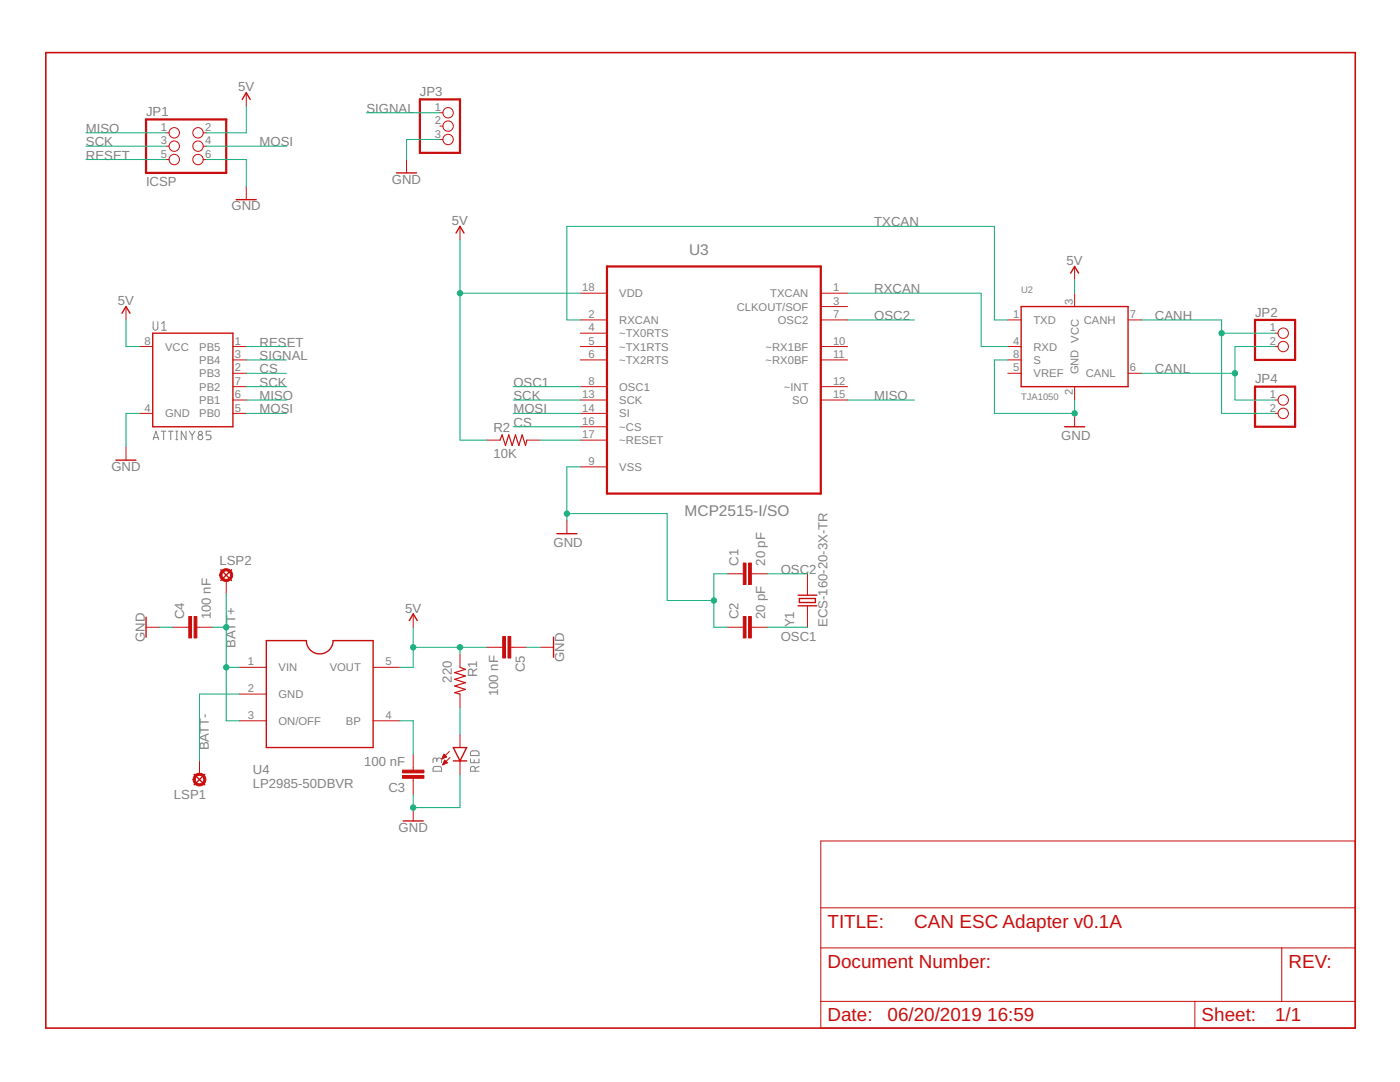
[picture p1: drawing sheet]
<svg xmlns="http://www.w3.org/2000/svg" width="279mm" height="216mm" viewBox="0 0 279 216" stroke-linecap="round" stroke-linejoin="round" font-family="sans-serif">
<g fill="none" stroke="#808080" stroke-width=".2">
<path d="M30.6 64.2v1.2a.47 .47 0 0 0 .4 .5 .47 .47 0 0 0 .5-.5v-1.2M32.3 64.6l.4-.4v1.7M32.3 65.9h.9M30.6 87.7l.5-1.7 .6 1.7M30.7 87.3h.9M32.2 86h.9M32.7 86v1.7M33.6 86h.9M34.1 86v1.7M35.1 86h.4M35.1 87.7h.4M35.3 86v1.7"/>
<path d="M37.1 86v1.7l-.9-1.7v1.7M37.8 86l.6 .8M38.4 86.8v.9M38.9 86l-.5 .8M42.1 86h-1v.8h.6a.47 .47 0 0 1 .4 .5 .47 .47 0 0 1-.4 .4h-.6M86.6 153.1l1.2-.1 .3 .2v.7h-1.7zM87.2 151.7a.47 .47 0 0 1 .5-.5 .47 .47 0 0 1 .4 .5v.5M87.2 152v-.4a.38 .38 0 0 0-.4-.4 .38 .38 0 0 0-.4 .4v.6M93.9 151.4v.8h1.7v-.8M94 149.9l.4-.1 1.1 .1 .1 .9h-1.7zM94.6 151.6v.6M94.8 153.9v-.5a.47 .47 0 0 0-.4-.5 .47 .47 0 0 0-.5 .5v.5h1.7"/>
<path d="M95.6 152.9l-.8 .4"/>
<circle cx="40" cy="86.4" r=".38"/>
<circle cx="40" cy="87.3" r=".48"/>
</g>
<path d="M9.1 10.5h261.4v194.6h-261.4z" fill="none" stroke="#c90d0c" stroke-width=".32"/>
<g fill="none" stroke="#c90d0c" stroke-width=".2">
<path d="M49.1 18.5v2.7M33.1 26.5h.6M33.1 29.2h.6M33.1 31.8h.6M40.6 26.5h.5M40.6 29.2h.5M40.6 31.8h.5M49.1 37.2v2.6M81.1 31.8v2.7M87.8 22.5h.6M87.8 25.2h.6M87.8 27.8h.6"/>
<path d="M91.8 45.2v2.6M115.8 58.5h5.3M163.8 58.5h5.3M214.5 53.2v2.6M214.5 58.5v2.7M25.1 61.2v2.6M27.8 69.2h2.7M46.5 79.8h2.6M46.5 74.5h2.6M46.5 71.8h2.6M46.5 69.2h2.6M46.5 77.2h2.6"/>
<path d="M115.8 79.8h5.3M115.8 71.8h5.3M115.8 69.2h5.3M115.8 77.2h5.3M115.8 63.8h5.3M115.8 66.5h5.3M163.8 79.8h5.3M163.8 71.8h5.3M163.8 69.2h5.3M163.8 77.2h5.3M163.8 63.8h5.3M163.8 61.2h5.3"/>
<path d="M201.1 74.5h2.7M201.1 71.8h2.7M201.1 69.2h2.7M201.1 63.8h2.7M214.5 77.2v2.6M225.1 74.5h2.7M225.1 63.8h2.7M254.5 79.8h.6M254.5 69.2h.6M254.5 66.5h.6M25.1 89.2v2.6M27.8 82.5h2.7"/>
<path d="M46.5 82.5h2.6M97.1 87.8h2.7M105.1 87.8h2.7M115.8 82.5h5.3M115.8 87.8h5.3M115.8 85.2h5.3M115.8 93.2h5.3M214.5 82.5v2.7M254.5 82.5h.6M45.1 115.8v2.7M113.1 103.8v2.7M145.1 114.5h3.2"/>
<path d="M149.9 114.5h3.2M161.1 114.5v4.3M29.1 125.2h2.7M34.5 125.2h3.2M39.3 125.2h3.2M47.8 133.2h5.3M47.8 138.5h5.3M74.5 133.2h5.3M82.5 122.5v2.7M91.8 130.5v2.7M91.8 138.5v2.7M97.1 129.2h3.2"/>
<path d="M101.9 129.2h3.2M107.8 129.2h2.7M145.1 125.2h3.2M149.9 125.2h3.2M161.1 120.9v4.3M39.8 151.8v2.7M47.8 143.8h5.3M74.5 143.8h5.3M82.5 150.5v3.2M82.5 155.3v3.2M88.2 151.4h.1M88.3 151.3h.2"/>
<path d="M88.3 151.2h.5M88.4 151h.7M88.4 152.6h.1M88.4 152.4h.4M88.4 150.9h.6M88.5 150.8h.4M88.5 152.3h.5M88.5 152.2h.7M88.5 150.6h.3M88.6 152.1h.5M88.6 150.5h.1M88.6 151.9h.4"/>
<path d="M88.7 151.8h.2M88.7 151.7l.6 .5-1 .4zM89.1 151l-.5-.5-.4 .9M89.1 151l-.9 .4M89.7 149.9l-1.5 1.5M89.8 151.2l-1.5 1.4M91.8 146.5v2.7M91.8 151.8v2.7M82.5 161.1v2.7M163.8 167.8h106.7v37.3h-106.7zM163.8 189.1h106.7M163.8 199.8h106.7"/>
<path d="M163.8 181.1h106.7M238.5 199.8v5.3M255.8 189.1v10.7"/>
<circle cx="34.8" cy="29.2" r="1.04"/>
<circle cx="34.8" cy="31.8" r="1.04"/>
<circle cx="34.8" cy="26.5" r="1.04"/>
<circle cx="39.5" cy="31.8" r="1.04"/>
<circle cx="39.5" cy="26.5" r="1.04"/>
<circle cx="39.5" cy="29.2" r="1.04"/>
<circle cx="89.4" cy="27.8" r="1.04"/>
<circle cx="89.4" cy="22.5" r="1.04"/>
<circle cx="89.4" cy="25.2" r="1.04"/>
<circle cx="256.1" cy="69.2" r="1.04"/>
<circle cx="256.1" cy="79.8" r="1.04"/>
<circle cx="256.1" cy="66.5" r="1.04"/>
<circle cx="256.1" cy="82.5" r="1.04"/>
</g>
<g fill="none" stroke="#c90d0c" stroke-width=".28">
<path d="M48.3 19.8l.8-1.3 .8 1.3M47.1 39.8h4M79.1 34.5h4M91 46.5l.8-1.3 .8 1.3M213.7 54.5l.8-1.3 .8 1.3M24.3 62.5l.8-1.3 .9 1.3M30.5 66.5h16v18.7h-16zM203.8 61.2h21.3v16h-21.3zM23.1 91.8h4M212.5 85.2h4M44.1 113.7l2.1 2.1M46.2 113.7l-2.1 2.1"/>
<path d="M111.1 106.5h4M159.3 118.8h3.7M159.5 119.4h3.2v.8h-3.2zM29.1 123.1v4M53.1 127.8h8.1a2.67 2.67 0 0 0 2.6 2.7 2.67 2.67 0 0 0 2.7-2.7h8v21.4h-21.4zM81.7 123.8l.8-1.3 .8 1.3M110.5 127.1v4M159.3 120.9h3.7M38.7 154.5l2.2 2.1M40.9 154.5l-2.2 2.1M90.5 149.2h2.6l-1.3 2.6zM90.5 151.8h2.6"/>
<path d="M80.5 163.8h4"/>
</g>
<path d="M83.8 19.8h8v10.7h-8zM29.1 23.8h16v10.7h-16zM121.1 53.2h42.7v45.3h-42.7zM250.5 63.8h8v8h-8zM250.5 77.2h8v8h-8z" fill="none" stroke="#c90d0c" stroke-width=".44"/>
<g fill="#c90d0c" stroke="#c90d0c" stroke-width=".2">
<path d="M38.9 154.6a1.28 1.28 0 0 1 2 .3 1.28 1.28 0 0 1-.8 1.9 1.28 1.28 0 0 1-1.6-1.2h.4a.86 .86 0 0 1 1.2-.9 .86 .86 0 0 1 .3 1.4 .86 .86 0 0 1-1.4-.3l-.1-.2h-.4z" fill-rule="evenodd"/>
<path d="M44.3 113.8a1.28 1.28 0 0 1 2 .3 1.28 1.28 0 0 1-.8 1.9 1.28 1.28 0 0 1-1.6-1.2h.4a.86 .86 0 0 1 1.1-.9 .86 .86 0 0 1 .3 1.4 .86 .86 0 0 1-1.4-.3v-.2h-.4v-.4z" fill-rule="evenodd"/>
</g>
<g fill="#c90d0c" stroke="#c90d0c" stroke-width=".2">
<path d="M80.3 153.7h4.3v.5h-4.3z"/>
<path d="M80.3 154.7h4.3v.6h-4.3z"/>
<path d="M38.7 123h.6v4.3h-.6z"/>
<path d="M37.7 123h.5v4.3h-.5z"/>
<path d="M100.3 127h.6v4.3h-.6z"/>
<path d="M101.4 127h.5v4.3h-.5z"/>
<path d="M149.4 112.4h.5v4.2h-.5z"/>
<path d="M148.3 112.4h.6v4.2h-.6z"/>
<path d="M149.4 123h.5v4.3h-.5z"/>
<path d="M148.3 123h.6v4.3h-.6z"/>
</g>
<path d="M99.8 87.8l.4-1 .7 2.1 .6-2.1 .7 2.1 .7-2.1 .6 2.1 .7-2.1 .7 2.1 .2-1.1M91.8 133.2l1.1 .4-2.2 .6 2.2 .7-2.2 .7 2.2 .6-2.2 .7 2.2 .7-2.2 .6 1.1 .3" fill="none" stroke="#c90d0c" stroke-width=".23"/>
<g fill="none" stroke="#0dab76" stroke-width=".2">
<path d="M17.1 31.8h16M17.1 29.2h16M17.1 26.5h16M41.1 31.8h8v5.4M41.1 29.2h16M49.1 21.2v5.3h-8M73.1 22.5h14.7M87.8 27.8h-6.7v4M91.8 47.8v40h5.3M91.8 58.5h24M169.1 58.5h26.7v10.7h5.3M214.5 55.8v2.7"/>
<path d="M25.1 63.8v5.4h2.7M49.1 71.8h8M49.1 74.5h8M49.1 77.2h8M49.1 79.8h8M49.1 69.2h8M102.5 77.2h13.3M102.5 79.8h13.3M115.8 63.8h-2.7v-18.6h85.4v18.6h2.6M169.1 79.8h13.4M169.1 63.8h13.4M201.1 71.8h-2.6v10.7h16v-2.7"/>
<path d="M227.8 63.8h16v18.7h10.7M227.8 74.5h18.7M243.8 66.5h10.7M254.5 69.2h-8v10.6h8M27.8 82.5h-2.7v6.7M49.1 82.5h8M102.5 82.5h13.3M102.5 85.2h13.3M107.8 87.8h8M115.8 93.2h-2.7v10.6M45.1 118.5v25.3h2.7M113.1 102.5h20v17.3h9.4"/>
<path d="M145.1 114.5h-2.6v10.7h2.6M153.1 114.5h8M31.8 125.2h2.7M42.5 125.2h2.6M45.1 133.2h2.7M47.8 138.5h-8v13.3M82.5 125.2v8h-2.7M82.5 129.2h14.6M91.8 129.2v1.3M105.1 129.2h2.7M153.1 125.2h8M79.8 143.8h2.7v6.7"/>
<path d="M91.8 154.5v6.6h-9.3v-2.6M91.8 141.2v5.3"/>
</g>
<g fill="#0dab76" stroke="#0dab76" stroke-width=".2">
<circle cx="82.5" cy="161.1" r=".53"/>
<circle cx="214.5" cy="82.5" r=".53"/>
<circle cx="142.5" cy="119.8" r=".53"/>
<circle cx="113.1" cy="102.5" r=".53"/>
<circle cx="91.8" cy="129.2" r=".53"/>
<circle cx="82.5" cy="129.2" r=".53"/>
<circle cx="91.8" cy="58.5" r=".53"/>
<circle cx="45.1" cy="133.2" r=".53"/>
<circle cx="45.1" cy="125.2" r=".53"/>
<circle cx="243.8" cy="66.5" r=".53"/>
<circle cx="246.5" cy="74.5" r=".53"/>
</g>
<g font-size="3.8" fill="#c90d0c">
<text x="165.1" y="185.1">TITLE:</text>
<text x="182.5" y="185.1">CAN ESC Adapter v0.1A</text>
<text x="165.1" y="193.1">Document Number:</text>
<text x="257.1" y="193.1">REV:</text>
<text x="165.1" y="203.8">Date:</text>
<text x="177.1" y="203.8">06/20/2019</text>
<text x="197" y="203.8">16:59</text>
<text x="239.8" y="203.8">Sheet:</text>
<text x="254.5" y="203.8">1/1</text>
</g>
<g font-size="3.1" fill="#808080">
<text x="137.5" y="50.9">U3</text>
<text x="136.6" y="103">MCP2515-I/SO</text>
</g>
<g font-size="2.6" fill="#808080">
<text x="29.1" y="23.2">JP1</text>
<text x="47.5" y="18.2">5V</text>
<text x="73.1" y="22.5">SIGNAL</text>
<text x="83.8" y="19.2">JP3</text>
<text x="17.1" y="29.2">SCK</text>
<text x="17.1" y="26.5">MISO</text>
<text x="51.8" y="29.2">MOSI</text>
<text x="17.1" y="31.8">RESET</text>
<text x="29.1" y="37.2">ICSP</text>
<text x="46.2" y="42">GND</text>
<text x="78.2" y="36.6">GND</text>
<text x="90.2" y="44.9">5V</text>
<text x="174.5" y="45.2">TXCAN</text>
<text x="212.9" y="52.9">5V</text>
<text x="174.5" y="58.5">RXCAN</text>
<text x="23.5" y="60.9">5V</text>
<text x="174.5" y="63.8">OSC2</text>
<text x="230.5" y="63.8">CANH</text>
<text x="250.5" y="63.2">JP2</text>
<text x="51.8" y="71.8">SIGNAL</text>
<text x="51.8" y="69.2">RESET</text>
<text x="51.8" y="74.5">CS</text>
<text x="51.8" y="77.2">SCK</text>
<text x="102.5" y="77.2">OSC1</text>
<text x="230.5" y="74.5">CANL</text>
<text x="250.5" y="76.5">JP4</text>
<text x="51.8" y="79.8">MISO</text>
<text x="51.8" y="82.5">MOSI</text>
<text x="102.5" y="79.8">SCK</text>
<text x="102.5" y="82.5">MOSI</text>
<text x="174.5" y="79.8">MISO</text>
<text x="98.5" y="86.3">R2</text>
<text x="102.5" y="85.2">CS</text>
<text x="211.8" y="87.8">GND</text>
<text x="22.2" y="94">GND</text>
<text x="98.5" y="91.3">10K</text>
<text x="43.8" y="112.8">LSP2</text>
<text x="110.5" y="109.2">GND</text>
<text x="147.4" y="112.9" transform="rotate(-90 147.4 112.9)">C1</text>
<text x="152.7" y="112.9" transform="rotate(-90 152.7 112.9)">20 pF</text>
<text x="155.8" y="114.5">OSC2</text>
<text x="36.7" y="123.6" transform="rotate(-90 36.7 123.6)">C4</text>
<text x="42.1" y="123.6" transform="rotate(-90 42.1 123.6)">100 nF</text>
<text x="80.9" y="122.2">5V</text>
<text x="147.4" y="123.6" transform="rotate(-90 147.4 123.6)">C2</text>
<text x="152.7" y="123.6" transform="rotate(-90 152.7 123.6)">20 pF</text>
<text x="158.5" y="125.2" transform="rotate(-90 158.5 125.2)">Y1</text>
<text x="165.1" y="125.2" transform="rotate(-90 165.1 125.2)">ECS-160-20-3X-TR</text>
<text x="28.9" y="128.1" transform="rotate(-90 28.9 128.1)">GND</text>
<text x="47" y="129.2" transform="rotate(-90 47 129.2)">BATT+</text>
<text x="155.8" y="127.8">OSC1</text>
<text x="90.2" y="136.2" transform="rotate(-90 90.2 136.2)">220</text>
<text x="95.2" y="135.2" transform="rotate(-90 95.2 135.2)">R1</text>
<text x="104.7" y="134.1" transform="rotate(-90 104.7 134.1)">C5</text>
<text x="112.6" y="132.1" transform="rotate(-90 112.6 132.1)">GND</text>
<text x="99.4" y="138.9" transform="rotate(-90 99.4 138.9)">100 nF</text>
<text x="41.7" y="149.7" transform="rotate(-90 41.7 149.7)">BATT-</text>
<text x="50.5" y="154.5">U4</text>
<text x="72.7" y="152.7">100 nF</text>
<text x="34.7" y="159.4">LSP1</text>
<text x="50.5" y="157.2">LP2985-50DBVR</text>
<text x="77.5" y="158.1">C3</text>
<text x="79.6" y="165.9">GND</text>
</g>
<g font-size="2.2" fill="#808080">
<text x="86.8" y="22.1">1</text>
<text x="32.1" y="26.1">1</text>
<text x="32.1" y="28.8">3</text>
<text x="40.9" y="26.1">2</text>
<text x="40.9" y="28.8">4</text>
<text x="86.8" y="24.8">2</text>
<text x="86.8" y="27.5">3</text>
<text x="32.1" y="31.5">5</text>
<text x="40.9" y="31.5">6</text>
<text x="116.2" y="58.1">18</text>
<text x="123.6" y="59.3">VDD</text>
<text x="153.7" y="59.3">TXCAN</text>
<text x="166.3" y="58.1">1</text>
<text x="117.4" y="63.5">2</text>
<text x="123.6" y="64.6">RXCAN</text>
<text x="147" y="62">CLKOUT/SOF</text>
<text x="155.2" y="64.6">OSC2</text>
<text x="166.3" y="60.8">3</text>
<text x="166.3" y="63.5">7</text>
<text x="202.2" y="63.5">1</text>
<text x="206.3" y="64.6">TXD</text>
<text x="214.1" y="60.8" transform="rotate(-90 214.1 60.8)">3</text>
<text x="216.3" y="64.6">CANH</text>
<text x="225.5" y="63.5">7</text>
<text x="28.9" y="68.8">8</text>
<text x="32.9" y="70">VCC</text>
<text x="39.8" y="70">PB5</text>
<text x="46.8" y="71.5">3</text>
<text x="46.8" y="68.8">1</text>
<text x="117.4" y="66.1">4</text>
<text x="117.4" y="68.8">5</text>
<text x="117.4" y="71.5">6</text>
<text x="123.6" y="67.3">~TX0RTS</text>
<text x="123.6" y="70">~TX1RTS</text>
<text x="152.8" y="70">~RX1BF</text>
<text x="166.3" y="68.8">10</text>
<text x="166.3" y="71.5">11</text>
<text x="202.2" y="71.5">8</text>
<text x="202.2" y="68.8">4</text>
<text x="206.3" y="70">RXD</text>
<text x="253.4" y="66.1">1</text>
<text x="253.4" y="68.8">2</text>
<text x="39.8" y="75.3">PB3</text>
<text x="39.8" y="72.6">PB4</text>
<text x="39.8" y="78">PB2</text>
<text x="46.8" y="74.1">2</text>
<text x="46.8" y="76.8">7</text>
<text x="117.4" y="76.8">8</text>
<text x="123.6" y="72.6">~TX2RTS</text>
<text x="123.6" y="78">OSC1</text>
<text x="152.8" y="72.6">~RX0BF</text>
<text x="156.4" y="78">~INT</text>
<text x="166.3" y="76.8">12</text>
<text x="202.2" y="74.1">5</text>
<text x="206.3" y="72.6">S</text>
<text x="206.3" y="75.3">VREF</text>
<text x="215.3" y="74.7" transform="rotate(-90 215.3 74.7)">GND VCC</text>
<text x="216.7" y="75.3">CANL</text>
<text x="225.5" y="74.1">6</text>
<text x="28.9" y="82.1">4</text>
<text x="32.9" y="83.3">GND</text>
<text x="39.8" y="80.6">PB1</text>
<text x="39.8" y="83.3">PB0</text>
<text x="46.8" y="79.5">6</text>
<text x="46.8" y="82.1">5</text>
<text x="116.2" y="79.5">13</text>
<text x="116.2" y="82.1">14</text>
<text x="123.6" y="80.6">SCK</text>
<text x="123.6" y="83.3">SI</text>
<text x="158.1" y="80.6">SO</text>
<text x="166.3" y="79.5">15</text>
<text x="214.1" y="78.8" transform="rotate(-90 214.1 78.8)">2</text>
<text x="253.4" y="79.5">1</text>
<text x="253.4" y="82.1">2</text>
<text x="116.2" y="84.8">16</text>
<text x="116.2" y="87.5">17</text>
<text x="123.6" y="86">~CS</text>
<text x="123.6" y="88.6">~RESET</text>
<text x="117.4" y="92.8">9</text>
<text x="123.6" y="94">VSS</text>
<text x="49.4" y="132.8">1</text>
<text x="55.6" y="134">VIN</text>
<text x="65.8" y="134">VOUT</text>
<text x="76.9" y="132.8">5</text>
<text x="49.4" y="138.1">2</text>
<text x="49.4" y="143.4">3</text>
<text x="55.6" y="139.3">GND</text>
<text x="76.9" y="143.4">4</text>
<text x="55.6" y="144.6">ON/OFF</text>
<text x="69" y="144.6">BP</text>
</g>
<g font-size="1.9" fill="#808080">
<text x="203.8" y="58.5">U2</text>
<text x="203.8" y="79.8">TJA1050</text>
</g>
</svg>
